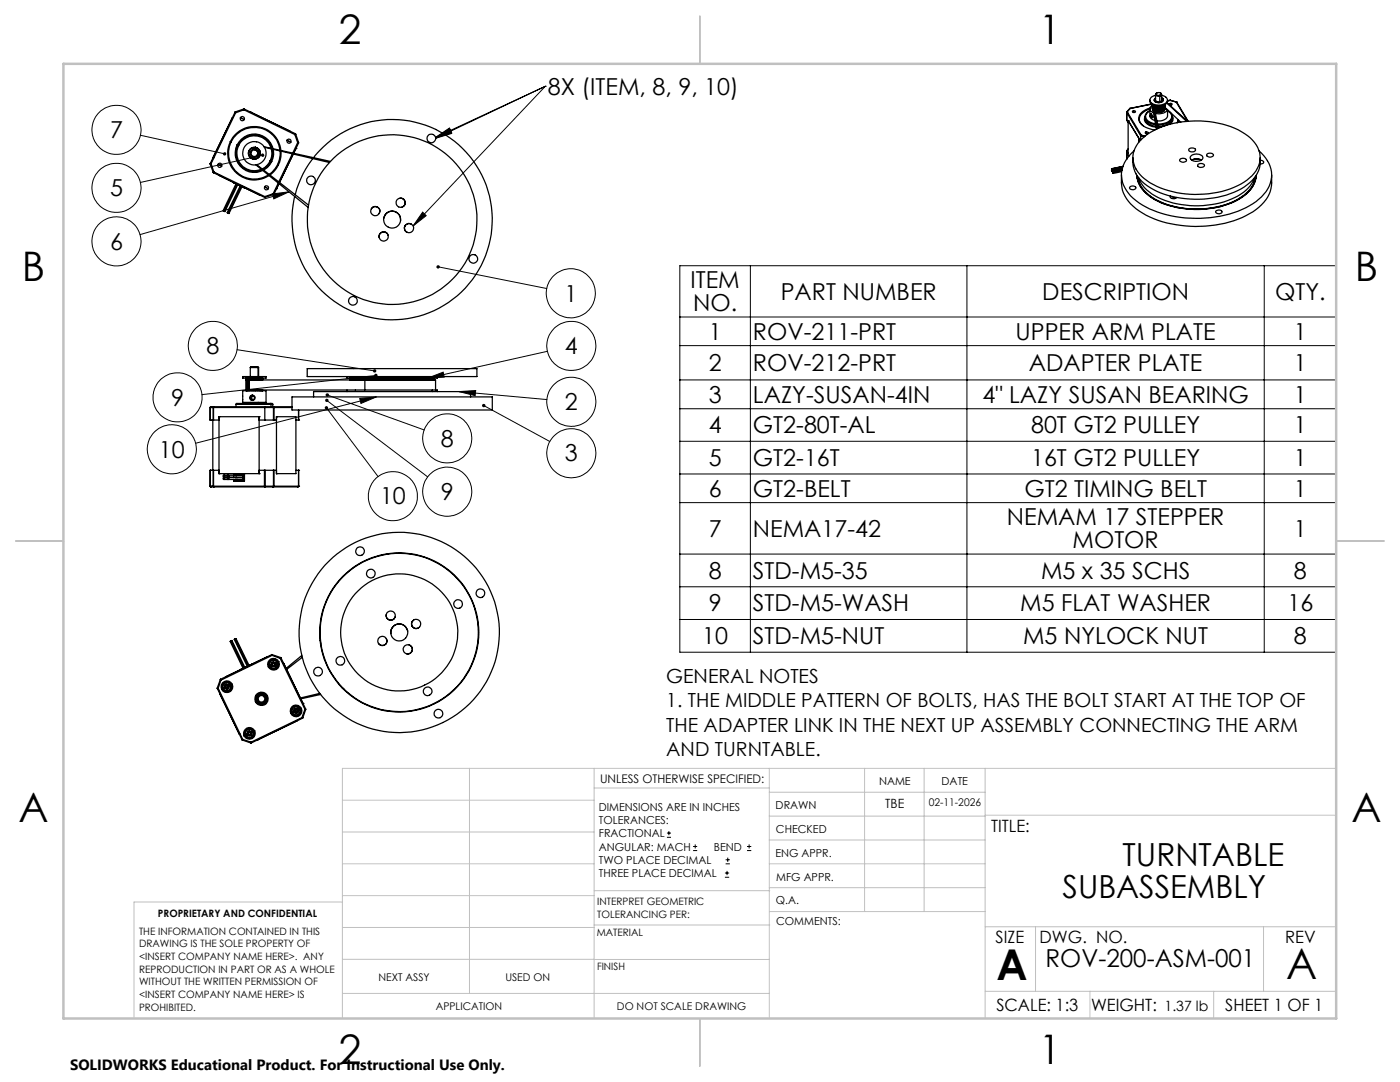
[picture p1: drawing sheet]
<svg xmlns="http://www.w3.org/2000/svg" width="279mm" height="216mm" viewBox="0 0 279 216" stroke-linecap="round" stroke-linejoin="round" font-family="sans-serif">
<g fill="none" stroke="#000" stroke-width=".25">
<path d="M229.5 20a1.28 1.28 0 0 0 1.4 1.2 1.85 1.85 0 0 0 2.1-1M230.6 19a.91 .91 0 0 0-1 .6 .91 .91 0 0 0 .4 1.1 2.38 2.38 0 0 0 3-.6 1.14 1.14 0 0 0-1.2-1.1M230.6 19.6a.48 .48 0 0 0-.2 .6 .48 .48 0 0 0 .6 .3 .75 .75 0 0 0 1.1-.7l-.3-.2M230.6 18.8v1.2a.67 .67 0 0 0 .7 .3 .67 .67 0 0 0 .5-.4M230.9 18.6l-.3 .2 .1 .2 .8 .2M231.4 19l.1 .2M231.5 19.2v1.1M231.6 18.6h.1M231.6 18.6l.1 .1M231.7 18.7l-.2-.2a.48 .48 0 0 0-.7 .3l.2 .2h.4M231.7 18.7v.1l-.3 .2M231.7 18.7l.1 .3"/>
<path d="M231.8 19.6h.1M231.8 19l-.3 .2M231.8 19.6l.3 .2a.82 .82 0 0 1-1.4 .6l-.3-.4 .2-.4-.2 .4 .2 .4M231.8 19v1.1M231.8 19.6l.2 .1M232 19.7a.37 .37 0 0 1 .1 .4 .37 .37 0 0 1-.3 .3M232 19.7h.1M233 20v.2M41.9 32.7l.6 1.7M42 32.6l.1 .1M42 32.6l-.1 .1M42.1 32.7h-.2"/>
<path d="M42.1 32.7l.6 1.6M42.5 31.5h.1M42.5 34.4l.1 .1M42.6 34.5l10.2 4.9M42.7 34.3l-.2 .1M42.7 34.3l-.1 .2M42.7 34.3l10.1 4.9M43.5 32.8a.41 .41 0 0 1 .6-.2 .41 .41 0 0 1 .1 .6M43.5 32.8a.41 .41 0 0 0 .2 .6 .41 .41 0 0 0 .5-.2M43.5 32.8l.7 .4M43.7 35h.1M43.7 35l8 3.8"/>
<path d="M46 28.3a5.3 5.3 0 0 1 5.7-3 5.3 5.3 0 0 1 4.4 4.7M46 28.3a5.3 5.3 0 0 0 1.3 6.3 5.3 5.3 0 0 0 6.4 .4M46 28.3h.1M46.1 28.3a5.1 5.1 0 0 1 5.5-2.8 5.1 5.1 0 0 1 4.3 4.5M46.1 28.3a5.2 5.2 0 0 0 1.2 6.1 5.2 5.2 0 0 0 6.3 .5M46.4 23.5l-3.9 8M46.6 36.4l2.1 1.1M46.9 22.4l.1 .1M46.9 22.4l-4.9 10.2M47 22.3l-.1 .1M47 22.3v.2M47 22.5l-4.9 10.2"/>
<path d="M47.1 36.7l-2.6 5.4h.2M47.3 36.8l-2.6 5.3M47.3 28.9l.2 .1M47.3 28.9a3.8 3.8 0 0 1 3.9-2.2 3.8 3.8 0 0 1 3.3 3M47.3 28.9a3.8 3.8 0 0 0 .8 4.4 3.8 3.8 0 0 0 4.3 .7M47.4 36.8l-2.5 5.4-.2-.1M47.5 29a3.6 3.6 0 0 1 3.6-2.1 3.6 3.6 0 0 1 3.2 2.7M47.5 29l.1 .1M47.5 29a3.7 3.7 0 0 0 .7 4.2 3.7 3.7 0 0 0 4.1 .7M47.6 29.1a3.5 3.5 0 0 0 .6 3.9 3.5 3.5 0 0 0 3.9 .8M47.6 29.1a3.5 3.5 0 0 1 3.4-2 3.5 3.5 0 0 1 3.1 2.5M47.9 37.1l-2.6 5.3 .2 .1"/>
<path d="M48 23.5a.43 .43 0 0 1 .5-.2 .43 .43 0 0 1 .3 .5M48 23.5a.43 .43 0 0 0 .2 .6 .43 .43 0 0 0 .6-.3M48 23.5l.8 .3M48.1 37.1l-2.6 5.4M48.3 37.3l-2.6 5.3-.2-.1M48.6 21.8h.2M48.6 21.8l.1 .1M48.6 21.8l-1.6 .5M48.7 21.9l-1.7 .6M48.7 21.9l10.1 4.9M48.7 37.4v.1M48.8 21.8l-.1 .1"/>
<path d="M48.8 37.4l-.1 .1M48.8 21.8l10.1 4.9M49.8 22.3h.1M50 30.2a.82 .82 0 0 0 .4 1.1 .82 .82 0 0 0 1.1-.4M50 30.2l.2 .1M50.2 30.3a.66 .66 0 0 0 .3 .9 .66 .66 0 0 0 .9-.3M50.6 29.8l-.3 .1-.3 .3M50.6 29.8l.4 .2M50.6 29.8h.5l.4 .4M51 29.4v.1M51 30a.65 .65 0 0 0-.8 .3M51 30a.65 .65 0 0 1 .4 .9"/>
<path d="M51 30l.5 .2M51 32.9l10.5 8.5M51.3 32.9l10.3 8M51.4 30.9h.1M51.5 30.2l.1 .3-.1 .4M52.7 29.3l13.2 2.9M52.8 29.4l12.9 3M52.8 37.3a.41 .41 0 0 1 .5-.2 .41 .41 0 0 1 .3 .5M52.8 37.3a.41 .41 0 0 0 .2 .6 .41 .41 0 0 0 .6-.3M52.8 37.3l.8 .3M52.8 39.2v.2M53.9 32.1l.2 .1"/>
<path d="M53.9 32.1a3.2 3.2 0 0 1-1.6 1.6M54.1 32.2l-.5 .8-1.1 .8M54.1 32.2h.1M54.2 29.7v.2a3.2 3.2 0 0 1-.3 2.2M54.2 32.2a3.5 3.5 0 0 1-1.6 1.7M54.3 29.7l.1 1.1-.3 1.4M54.5 38.7h.2M54.5 38.7l.1 .1M54.5 29.8a3.4 3.4 0 0 1-.3 2.4M54.5 38.7l-1.7 .5M54.6 38.8l-1.8 .6M54.7 38.7l-.1 .1"/>
<path d="M55.2 37.6h.1M55.2 37.6l.5-.9-1 2M55.4 32.8l.2 .1M55.4 32.8l-.5 .8-1.2 1.2M55.5 36.5l-1 2.2M55.6 32.9l-.6 1-1.1 1M55.9 30.1l-.2 1.8-.3 .9M56.1 30.2l-.1 1.6-.4 1.1M57.3 28a.42 .42 0 0 1 .6-.2 .42 .42 0 0 1 .1 .6M57.3 28a.42 .42 0 0 0 .2 .5 .42 .42 0 0 0 .5-.1M57.3 28l.7 .4M57.8 26.1v.1"/>
<path d="M58.3 30.7l-2.7 5.6M58.5 30.7l-2.7 5.7M58.8 26.8l.6 1.7M58.9 26.7l-.1 .1M58.9 26.7l.1 .1M59 26.8h-.2M59 26.8l.6 1.6M59.1 29.6h.1M59.4 28.5h.2M59.4 28.5l-1 2.1M59.6 28.4v.1M59.6 28.4l-.2 .1"/>
<path d="M59.6 28.5l-1 2.1M62.4 31.6a19.7 19.7 0 0 0-3.5 7.2M62.6 31.5a20 20 0 0 1 33 2.5 20 20 0 0 1-14.6 29.7 20 20 0 0 1-22.2-24.5M79.7 39.6a.91 .91 0 0 1 1.1 .6 .91 .91 0 0 1-.6 1.1M221.8 34l.1 .2zM221.9 33.9h.1M221.9 33.7v.2M221.9 33.9l2.1-.4-2.1 .5M221.9 34.2h.2M222.1 34v.3zM222.1 34.3v.3zM222.1 34l1.9-.3-1.9 .4"/>
<path d="M223.8 34.9a7.3 7.3 0 0 0 4.2 7.6 23 23 0 0 0 15.5 2.2 14.9 14.9 0 0 0 9.2-4.9l.8-1.6a8.6 8.6 0 0 0 .3-3.3M223.8 34.3l-1.7 .3M223.9 34l-1.8 .3M223.9 34l-1.8 .4M224.1 33.2l-2.2 .5M224.9 22.3v.1M224.9 24h.1M224.9 22.3h.1M224.9 22.4h.1M224.9 22.4v1.6M224.9 30.1v1.7M224.9 22.4l2.7 4.7"/>
<path d="M224.9 24l.2 .5M224.9 30.1l.2 .5M225 22.3l-.1 .1M225 22.3l2.8 4.7M225.1 24.1h.1M225.1 29.7l-.2 .4M225.1 24.1l2.3 3.6M225.1 24.1l2.2 3.6M225.1 24.1v6.9l.2 .2M225.5 21.7h.1M225.5 21.7l-.6 .6M225.5 21.7l-.5 .6"/>
<path d="M225.6 37.2a.64 .64 0 0 1 1.1 .4 .74 .74 0 0 1-1.3-.2zM226 22.2a.32 .32 0 0 1 .4-.1 .32 .32 0 0 1 .2 .3 .32 .32 0 0 1-.4 .1 .32 .32 0 0 1-.2-.3zM226.1 31.5a6 6 0 0 0 3.4 5.9 19.7 19.7 0 0 0 18.8-.1 6 6 0 0 0 3.2-5.8M226.2 22.1v.3M226.3 30.1a5.8 5.8 0 0 0-1.5 7.9 13.4 13.4 0 0 0 8 4.9 23.6 23.6 0 0 0 16.5-1.8 8 8 0 0 0 4.5-5.6 6.2 6.2 0 0 0-2.5-5.4M226.9 35a6.2 6.2 0 0 0 4.1 5.1 18.3 18.3 0 0 0 16.8-.7 5.6 5.6 0 0 0 2.9-4.4M226.9 35.1a6.4 6.4 0 0 0 4.2 5 18.3 18.3 0 0 0 16.7-.7 5.6 5.6 0 0 0 2.8-4.3v.5M226.9 35.1v.5M227 35.2a6.8 6.8 0 0 0 4.8 5.2 18.1 18.1 0 0 0 15.9-1.1 5.8 5.8 0 0 0 2.8-4.1M227.2 35.5a7.9 7.9 0 0 0 5.3 4.5 18.2 18.2 0 0 0 15.2-1.3 6.1 6.1 0 0 0 2.7-3.2M227.3 27.7v.6M227.3 27.7h.1"/>
<path d="M227.4 27.7v.5M227.5 28.1a15.2 15.2 0 0 1 11.2-4 16.1 16.1 0 0 1 11.2 3.8 4.8 4.8 0 0 1-.5 7.6 17.3 17.3 0 0 1-12.7 3.2 14.6 14.6 0 0 1-9.3-4 4.7 4.7 0 0 1 .1-6.6zM227.6 27.1v.8M227.6 27.1l.8 .2M227.8 27l-.2 .1M227.8 27l.7 .2M228.5 23.4l.3-.8 .7-.5a1.18 1.18 0 0 0-.9 1.1 1.18 1.18 0 0 0 .8 1.1l1.2 .4M228.5 23.4a1.59 1.59 0 0 0 1.5 1.7l.7 .1M228.5 23.3a1.22 1.22 0 0 0 .8 1.7l1.4 .4M228.5 23.4a2.15 2.15 0 0 0 2.1 1.5M228.6 26.4h.5a.24 .24 0 0 1-.3 .3 .24 .24 0 0 1-.2-.3zM228.7 26.3v.4"/>
<path d="M229.5 21.7v1.7l.3 .3 .7 .3M229.5 21.8a2.73 2.73 0 0 0-2.1 1.9 1.66 1.66 0 0 0 .8 1.4M229.5 21.6a2.51 2.51 0 0 0-2.2 2.2 2.95 2.95 0 0 0 2.7 2.1h.5M229.7 22.8l-.1 .1a.39 .39 0 0 0 .1 .4 .39 .39 0 0 0 .3 .1v-.2l-.2-.4 .1 .6M229.8 20.7l-4.3 1M229.9 23.4l.2-.1zM230 21a.79 .79 0 0 0-.5 .8 .79 .79 0 0 0 .7 .7M230 20.9v.9M230 21.8h.1M230 21.7l.8 4.1M230.1 21.8v.2M230.1 21l.9 4.7"/>
<path d="M230.2 21l1 4.6M230.3 21v.4M230.4 21.1l.1 1M230.5 22.2h.1M230.5 22.2l.2 .1M230.5 21.1v1.1M230.7 22.4h.2M230.7 22.3v.1M230.7 21.1v1.3M230.9 21.2v1.2M230.9 22.4h.1M230.9 22.3l.3 .1"/>
<path d="M230.9 22.3v.1M231.2 21.2v1.2M231.4 22.4h-.2M231.4 22.4h.1M231.4 21.2v1.2M231.6 22.3l-.2 .1M231.6 22.3v.1M231.6 21.2v1.1M231.6 22.4h.1M231.7 21.1v1.3M231.8 25.4h-.6M231.8 22.3l-.1 .1"/>
<path d="M231.8 22.3h.1M231.8 21.1v1.2M232 22.2l-.2 .1M232 22.2h.1M232 21.1v1.1M232.1 22.2h.1M232.1 21.1v1.1M232.1 24.7l.1 .1M232.1 24.7l-1.1 .1M232.2 24.8l-1.1 .1M232.2 25.2h-1.1M232.2 25.2h.1"/>
<path d="M232.2 24.8v.4M232.2 22.2h-.1M232.2 22.2h.1M232.2 22h.1M232.2 21v1.2M232.3 22h.1M232.3 21v1M232.4 20.9v1.1M232.4 21.7h.1M232.5 21.7h.1M232.5 20.9v.8M232.5 21.4l3.2 3"/>
<path d="M232.9 20.6l3.9 3.6M232.9 20.5l4.1 3.7M233 21.9a2.23 2.23 0 0 1-2.4 .7M233 21.9v1.2a1.86 1.86 0 0 1-2.1 1M233.3 20.7a.28 .28 0 0 1 .4-.1 .28 .28 0 0 1 .1 .4l-.4-.1zM233.5 20h.1M233.5 20l-.5 .1M233.5 20l1.2 .4M233.5 20.6v.4M233.6 39.1a.66 .66 0 0 0 .4 .6 .66 .66 0 0 0 .7-.2l.1-.1M233.6 20h-.1M233.6 20l1.1 .4"/>
<path d="M233.8 39.6h.8M234 23.3l-.3-.7-.7-.5a1.2 1.2 0 0 1 .9 1.1 1.2 1.2 0 0 1-.9 1.2l-.9 .3M234 23.3v.1M234 23.3a1.16 1.16 0 0 1-.6 1.5M234 23.4a1.98 1.98 0 0 1-1.8 1.4M234 23.4a1.64 1.64 0 0 1-1.4 1.6l-.4 .2M234.7 20.4h.1M234.7 20.4l2.3 3.8M234.8 20.4l2.3 3.8M235.1 23.9l-.2 .6M235.2 24l-.2 .5M235.4 31.9a.77 .77 0 0 1 1.4 .2 .86 .86 0 0 1-1.4-.1z"/>
<path d="M237.3 29.7a.82 .82 0 0 1 1.3 .2 .77 .77 0 0 1-1.4 0zM237.6 31.2a1.63 1.63 0 0 1 2.4 .1 1.01 1.01 0 0 1-1.3 .9 .82 .82 0 0 1-.9-.2 .82 .82 0 0 1-.2-.8zM238.1 31.9l.9-.2 .7 .3a1.96 1.96 0 0 0-1.9 0M239.1 32.8a.86 .86 0 0 1 1.3 .2 .8 .8 0 0 1-1.4 0zM240.9 30.7a.9 .9 0 0 1 1.3 .2 .77 .77 0 0 1-.7 .5 .77 .77 0 0 1-.7-.5zM251.5 32h.4l.3 .3-.1 .3-.6 .1M74.1 41.7a.91 .91 0 0 1 1.3-.4 .91 .91 0 0 1 .3 1.3M76.6 43.6a1.69 1.69 0 0 1 1.9-1.5 1.69 1.69 0 0 1 1.4 2M77.5 47a.93 .93 0 0 0-1.2-.7 .93 .93 0 0 0-.6 1.1M82.1 44.7a.93 .93 0 0 0-1.3 .4 .93 .93 0 0 0 .3 1.2M242.7 42.1a.72 .72 0 0 1 1.2 .3 .78 .78 0 0 1-1.3-.2zM48.4 78h4.7v2.3h-4.7z"/>
<path d="M48.4 75.1h4.7v.4h-4.7zM49.1 77.8h.4M49.1 75.8h.4M49.1 75.5v2.5M49.1 75.5v.3M49.1 77.8v.2M49.2 75.5v2.5M49.3 75.5v.3M49.3 77.8v.2M49.4 75.5v.3M49.4 77.8v.2M49.5 75.5v2.5"/>
<path d="M49.7 75.5v2.5M49.7 77.8h36.6M49.7 75.8h23.1M49.8 75.5v.3M49.8 77.8v.2M50 73.3h1.5M50 73.3v1.8M50.1 75.5v.3M50.1 77.8v.2M50.3 75.5v.3M50.3 77.8v.2M50.3 78.8l.1 .2"/>
<path d="M50.4 79h.1M50.5 79a.41 .41 0 0 0-.3 .4 .41 .41 0 0 0 .3 .4M50.7 75.5v.3M50.7 77.8v.2M50.9 75.5v.3M50.9 77.8v.2M51.3 75.5v.3M51.3 77.8v.2M51.4 73.2h-1.3l-.1 .1M51.4 73.2l.2 .1M51.4 73.2l.1 .1M51.5 73.3h.1"/>
<path d="M51.5 73.3v1.8M51.5 75.5v.3M51.5 77.8v.2M51.6 73.3v1.8M51.8 75.5v.3M51.8 77.8v.2M51.9 75.5v.3M51.9 77.8v.2M52 75.5v.3M52 77.8v.2M52.2 75.5v.3M52.2 77.8v.2"/>
<path d="M52.3 75.5v.3M52.3 77.8v.2M52.4 75.5v.3M52.4 77.8v.2M58.3 79.2h39.9v2.6h-39.9zM61.3 73.6h33.9v1.5h-33.9zM62.6 79.2v-1.1h31.3v1.1M69.3 75.1v.4h18v-.4M69.3 77.8v.3M69.8 75.5v.3M69.9 75.5v.3M70 75.5v.3"/>
<path d="M70.1 75.5v.3M70.2 75.5v.3M70.3 75.5v.3M70.4 75.5v.3M70.5 75.5v.3M70.6 75.5v.3M70.7 75.5v.3M70.8 75.5v.3M70.9 75.5v.3M71 75.5v.3M71.1 75.5v.3M71.3 75.5v.3"/>
<path d="M71.4 75.5v.3M71.6 75.5v.3M71.8 75.5v.3M72.1 75.5v.3M72.2 75.5v.3M72.5 75.5v.3M72.7 75.5v.3M72.8 75.8h14.1v2M72.8 75.8v2M73 75.5v.3M73.2 75.5v.3M73.5 75.5v.3"/>
<path d="M73.7 75.5v.3M73.8 75.5v.3M74 75.5v.3M74.1 75.5v.3M74.3 75.5v.3M74.6 75.5v.3M74.7 75.5v.3M74.9 75.5v.3M75.2 75.5v.3M75.3 75.5v.3M75.5 75.5v.3M75.8 75.5v.3"/>
<path d="M75.9 75.5v.3M76.1 75.5v.3M76.2 75.5v.3M76.4 75.5v.3M76.6 75.5v.3M76.8 75.5v.3M77 75.5v.3M77.2 75.5v.3M77.3 75.5v.3M77.4 75.5v.3M77.5 75.5v.3M77.6 75.5v.3"/>
<path d="M77.7 75.5v.3M77.9 75.5v.3M78.1 75.5v.3M78.3 75.5v.3M78.5 75.5v.3M78.6 75.5v.3M78.7 75.5v.3M78.8 75.5v.3M79 75.5v.3M79.2 75.5v.3M79.4 75.5v.3M79.6 75.5v.3"/>
<path d="M79.8 75.5v.3M79.9 75.5v.3M80 75.5v.3M80.1 75.5v.3M80.2 75.5v.3M80.4 75.5v.3M80.5 75.5v.3M80.7 75.5v.3M80.8 75.5v.3M81.1 75.5v.3M81.3 75.5v.3M81.4 75.5v.3"/>
<path d="M81.7 75.5v.3M81.9 75.5v.3M82 75.5v.3M82.3 75.5v.3M82.5 75.5v.3M82.8 75.5v.3M82.9 75.5v.3M83 75.5v.3M83.1 75.5v.3M83.4 75.5v.3M83.6 75.5v.3M83.9 75.5v.3"/>
<path d="M84.1 75.5v.3M84.3 75.5v.3M84.4 75.5v.3M84.5 75.5v.3M84.7 75.5v.3M84.8 75.5v.3M84.9 75.5v.3M85.1 75.5v.3M85.2 75.5v.3M85.3 75.5v.3M85.5 75.5v.3M85.6 75.5v.3"/>
<path d="M85.7 75.5v.3M85.8 75.5v.3M85.9 75.5v.3M86 75.5v.3M86.1 75.5v.3M86.3 77.8h1v.3M86.3 75.1v.7M86.3 77.8v.3M86.3 75.5v.3M86.4 75.5v.3M86.5 75.5v.3M86.6 75.5v.3"/>
<path d="M41.9 97l.2 .2M41.9 83.8h.1M41.9 93.8h.1M41.9 81.3h.1M41.9 97h.1M41.9 81.3v2.5M41.9 93.8v3.2M41.9 81.3h.6M41.9 83.8h.6M41.9 97h.6M41.9 93.8h.6M42.1 97.2h17.3"/>
<path d="M42.5 83.8v10M42.5 81.3l.2-.1-.1 .1M42.5 97l.2 .2-.1-.2M42.5 97h.1M42.5 81.3h.1M42.5 83.8h.1M42.5 93.8h.1M42.5 81.3v2.5M42.5 93.8v3.2M42.6 81.3h12M42.6 83.8h1.1M42.6 97h10.2"/>
<path d="M42.6 93.8h1.1M42.6 81.3v2.5M42.6 93.8v3.2M43.7 94.5h.1M43.7 83.1h.1M43.7 83.1v11.4M43.7 94.5h8M43.7 83.1h8M44.7 94.8a.19 .19 0 0 1 .2 .2 .19 .19 0 0 1-.2 .2M44.7 94.8a.19 .19 0 0 0-.2 .2 .19 .19 0 0 0 .2 .2M44.7 95.3a.19 .19 0 0 1 .2 .2 .19 .19 0 0 1-.2 .2M44.7 95.3a.19 .19 0 0 0-.2 .2 .19 .19 0 0 0 .2 .2"/>
<path d="M44.7 94.8h3.8M44.7 95.3h3.8M46.6 94.5v.3M46.6 95.2v.1M46.6 96h2.2M46.7 94.6l.2 .2M46.9 95.7h.1M46.9 94.5h.1M46.9 95.2v.1M46.9 96h.1M47.1 80.7h7M47.1 80.7v.5"/>
<path d="M47.2 94.8h.1M47.2 95.7h.1M47.2 95.2v.1M48.4 94.8h.1M48.5 95.2h-3.8M48.5 94.9v.8h-3.8M48.7 94.5l-.3 .3M48.8 94.6l-.3 .3M48.8 94.6v1.4M48.8 94.6h.1M48.8 94.5v1.5h-2.2v-.3M48.8 94.5h-2.1l.3 .3"/>
<path d="M50 80.3v.2M51.5 80.3v.2M51.6 80.3v.2M51.7 94.5h.1M51.7 83.1h.1M51.7 83.1v11.4M51.7 83.8h2.9M51.7 93.8h1.1M52.8 97v.2l.1-.2M52.8 97h.1M52.8 93.8h.1M52.8 93.8v3.2"/>
<path d="M52.8 81.2v2.6M52.9 97h1.7M52.9 93.8v3.2M52.9 93.8h1.7M53.9 80.5h-6.7l-.1 .2M53.9 80.5h.4l.1 .2M53.9 80.5l.2 .2M54.1 80.7h.3M54.1 80.7v.5M54.4 80.7v.5M54.6 81.3l-.1-.1 .2 .1M54.6 97l-.1 .2 .2-.2"/>
<path d="M54.6 81.3h.1M54.6 97h.1M54.6 83.8h.1M54.6 93.8h.1M54.6 81.3v2.5M54.6 93.8v3.2M54.7 81.3h3.6M54.7 83.8h.5M54.7 97h4.9M54.7 93.8h.5M54.7 81.3v2.5M54.7 93.8v3.2"/>
<path d="M55.2 94.5h.1M55.2 83.1h.1M55.2 83.1v11.4M55.2 83.1h3.9v11.4h-3.9M58.3 81.2h-16.2l-.2 .1M59.1 83.8h.5M59.1 93.8h.5M59.6 97l-.2 .2M59.6 83.8h.1M59.6 93.8h.1M59.6 97h.1M59.6 81.8v2"/>
<path d="M59.6 93.8v3.2M43.4 137.3h.1M43.4 137.3v.1M43.4 137.4l4.9 10.2M43.5 137.3l-.1 .1M43.5 137.3l4.9 10.2M43.9 138.5h.1M43.9 138.5l3.9 8M44 135.6l.1 .1M44 135.6l-.6 1.7M44 135.5l.1 .2M44 135.5v.1"/>
<path d="M44.1 135.7l-.6 1.6M44.4 137.5h-.2M44.8 137.1h.1M44.8 137.1l.1 .1M44.9 137.2h.1M44.9 137.2v.1M44.9 137.2l-.3 .2M44.9 137.3h.1M45 137.3h.1M45 137.3l.3 .2M45 136.7l-.2 .4M45 136.7l.1 .3-.3 .1"/>
<path d="M45 137.3l.2-.1 .1 .3M45.1 135h.1M45.2 136.6l.4 .1M45.2 136.6l-.2 .1M45.2 136.6l.2 .2 .2-.1M45.6 137.3v.1M45.6 136.7h.1M45.6 136.7v.1M45.6 137.4l-.3 .1M45.6 136.8h.1M45.6 136.8l.1 .1M45.7 136.9v.1"/>
<path d="M45.7 136.8v.1M45.7 137l-.1 .3M45.7 137h.1M45.7 137l-.2 .1 .1 .2M46 136.7a.77 .77 0 0 1-.4 1 .77 .77 0 0 1-1-.3M46 136.7l-.3 .1M46 136.7a.77 .77 0 0 0-1.1-.3 .77 .77 0 0 0-.3 1M46.1 127.9l-.2 .1 2.6 5.3M46.1 127.9l.2-.1 2.6 5.4M46.1 127.9l2.6 5.4M46.2 136.6a1 1 0 0 1-.5 1.3 1 1 0 0 1-1.3-.4M46.2 136.6a1 1 0 0 0-1.4-.5 1 1 0 0 0-.4 1.4"/>
<path d="M46.3 136.5a1.16 1.16 0 0 1-.5 1.6 1.16 1.16 0 0 1-1.6-.6M46.3 136.5a1.16 1.16 0 0 0-1.5-.5 1.16 1.16 0 0 0-.6 1.5M46.3 136.5l-.1 .1M46.9 127.5l.2-.1 2.6 5.4M46.9 127.5l-.2 .1 2.7 5.4M46.9 127.5l2.6 5.4M50.2 132.6h.1M50.2 132.6l-5.1 2.4M51.1 139.9l-.1 .1M51.6 139.7l-.2 .1M52.8 139.1a.67 .67 0 0 1-.3 .9 .67 .67 0 0 1-.9-.3M52.8 139.1a.67 .67 0 0 0-.9-.2 .67 .67 0 0 0-.3 .8"/>
<path d="M53 139.1a.84 .84 0 0 1-.4 1.1 .84 .84 0 0 1-1.2-.4M53 139.1a.84 .84 0 0 0-1.2-.4 .84 .84 0 0 0-.4 1.1M53 139.1h-.2M53.1 131.2h.1M53.1 131.2l-2.9 1.4M53.2 138.9a1.18 1.18 0 0 1-.5 1.6 1.18 1.18 0 0 1-1.6-.6M53.2 138.9a1.18 1.18 0 0 0-1.5-.5 1.18 1.18 0 0 0-.6 1.5M53.4 138.9a1.33 1.33 0 0 1-.6 1.8 1.33 1.33 0 0 1-1.8-.7M53.4 138.9a1.33 1.33 0 0 0-1.8-.6 1.33 1.33 0 0 0-.6 1.7M53.4 138.9h-.2M53.7 133l-.1 .1M54.2 132.6v.2"/>
<path d="M54.2 132.8l-.3 .1M54.2 132.8l.1 .1M54.2 130.6l.1 .2M54.2 130.6h.1M54.2 130.6l-10.2 4.9M54.3 130.6h.1M54.3 130.6h-.1M54.3 132.2h.1M54.3 132.2l-.1 .4M54.3 132.9l.3 .1M54.3 130.8l1.6 .6M54.3 130.8l-10.2 4.9"/>
<path d="M54.3 132.9l.2-.1 .1 .2M54.3 132.2l.1 .3-.2 .1M54.3 130.6v.2M54.3 130.6l1.7 .6M54.5 132.1l.4 .1M54.5 132.1l-.2 .1M54.5 132.1l.1 .3 .3-.2M54.9 132.9l-.3 .1M54.9 132.9h.1M54.9 132.2l.1 .2M55 132.4v.1M55 132.5l-.1 .4"/>
<path d="M55 132.5l-.2 .1 .1 .3M55.3 132.2a.77 .77 0 0 0-1.1-.4 .77 .77 0 0 0-.3 1.1M55.3 132.2l-.3 .2M55.3 132.2a.77 .77 0 0 1-.4 1 .77 .77 0 0 1-1-.3M55.5 132.1a.99 .99 0 0 1-.5 1.4 .99 .99 0 0 1-1.3-.5M55.5 132.1a.99 .99 0 0 0-1.3-.5 .99 .99 0 0 0-.5 1.4M55.6 132a1.16 1.16 0 0 1-.5 1.6 1.16 1.16 0 0 1-1.5-.5M55.6 132a1.16 1.16 0 0 0-1.5-.5 1.16 1.16 0 0 0-.5 1.6M55.6 132l-.1 .1M55.9 131.4l5 10.1M56 131.2l.1 .1M56 131.2l-.1 .2"/>
<path d="M56.1 131.3l-.2 .1M56.1 131.3l4.9 10.2M56.6 132.4l3.9 8M60.2 130.8l-3.1 2.6M60.3 131.2l-3.1 2.4M63.8 138.4l-3.9 .9M64 127.8h-.1M64 138.6l-4 .9M64 128.3h.1M68.3 137.3h.1M68.7 137.5h-.1M77.1 122.6a.92 .92 0 0 0 .7 1.1 .92 .92 0 0 0 1.1-.7"/>
<path d="M77.1 127.4a.91 .91 0 0 1-.3 1.3 .91 .91 0 0 1-1.3-.3M81.4 125.9a1.69 1.69 0 0 0-2-1.4 1.69 1.69 0 0 0-1.4 1.9M81.6 128.7a.93 .93 0 0 1 .7 1.1 .93 .93 0 0 1-1.2 .7M82.6 123.7a.9 .9 0 0 0-.3 1.3 .9 .9 0 0 0 1.2 .3M47.8 146.5h.1M48.3 147.6l.1 .1M48.4 147.7l1.6 .5M48.4 147.5l-.1 .1M48.4 147.5v.2M48.4 147.5l1.7 .6M48.9 146.8l-.2 .1M49.4 146.4v.1"/>
<path d="M49.4 146.5l-.3 .2M49.4 146.5l.1 .1M49.5 146.6l.3 .2M49.5 146l-.1 .4M49.5 146h.1M49.5 146.6l.2-.1 .1 .3M49.5 146l.1 .3-.2 .1M49.7 145.9l.4 .1M49.7 145.9l-.2 .1M49.7 145.9l.1 .3 .3-.2M50 148.2h.2M50.1 148.1l-.1 .1"/>
<path d="M50.1 148.1l.1 .1M50.1 146.6l-.3 .2M50.1 146.6h.1M50.1 146l.1 .2M50.2 146.2v.1M50.2 146.3l-.1 .3M50.2 146.3l-.2 .1 .1 .2M50.5 146a.78 .78 0 0 1-.4 1 .78 .78 0 0 1-1-.3M50.5 146l-.3 .2M50.5 146a.78 .78 0 0 0-1.1-.3 .78 .78 0 0 0-.3 1M50.7 145.9a1.02 1.02 0 0 1-.5 1.3 1.02 1.02 0 0 1-1.3-.4M50.7 145.9a1.02 1.02 0 0 0-1.4-.4 1.02 1.02 0 0 0-.4 1.3"/>
<path d="M50.8 145.8a1.18 1.18 0 0 1-.5 1.6 1.18 1.18 0 0 1-1.6-.5M50.8 145.8l-.1 .1M50.8 145.8a1.18 1.18 0 0 0-1.5-.5 1.18 1.18 0 0 0-.6 1.6M51.3 147.7h.1M58.2 142.3h-.2M58.7 141.9v.1M58.7 142h.1M58.7 142v.1M58.7 142l-.3 .2M58.7 142.1l.1 .1M58.8 142.2h.1M58.8 142.2l.3 .1"/>
<path d="M58.8 141.5l-.1 .4M58.8 141.5l.1 .3-.2 .1M58.8 142.2l.2-.2 .1 .3M59.1 141.4l.3 .1M59.1 141.4l-.3 .1M59.1 141.4l.1 .2 .2-.1M59.2 143.9h.1M59.4 142.1l-.3 .2M59.4 141.5v.1M59.4 141.5h.1M59.4 141.6l.1 .1M59.5 141.7h.1"/>
<path d="M59.5 141.8l-.1 .3M59.5 141.8h.1M59.5 141.7v.1M59.5 141.8l-.2 .1 .1 .2M59.8 141.5a.77 .77 0 0 1-.4 1 .77 .77 0 0 1-1-.3M59.8 141.5l-.3 .2M59.8 141.5a.77 .77 0 0 0-1.1-.3 .77 .77 0 0 0-.3 1M60 141.4a.99 .99 0 0 0-1.4-.5 .99 .99 0 0 0-.4 1.4M60 141.4a.99 .99 0 0 1-.5 1.3 .99 .99 0 0 1-1.3-.4M60.1 141.4a1.17 1.17 0 0 0-1.5-.6 1.17 1.17 0 0 0-.6 1.5M60.1 141.4h-.1M60.1 141.4a1.17 1.17 0 0 1-.5 1.5 1.17 1.17 0 0 1-1.6-.6"/>
<path d="M60.3 143.2v.1M60.3 143.2h.1M60.3 143.2l-10.2 4.9M60.3 143.3l-10.1 4.9M60.4 143.2l-.1 .1M60.5 140.4h.1M60.9 141.5l.1 .1M60.9 141.5l-.6 1.7M61 141.5v.1M61 141.5h-.1M61 141.6l-.6 1.6"/>
<circle cx="50.8" cy="30.6" r="2.33"/>
<circle cx="50.8" cy="30.6" r="1.2"/>
<circle cx="50.8" cy="30.6" r="1.14"/>
<circle cx="62.1" cy="36" r=".87"/>
<circle cx="86.1" cy="27.6" r=".86"/>
<circle cx="74.9" cy="42.1" r=".92"/>
<circle cx="76.6" cy="47.2" r=".92"/>
<circle cx="78.3" cy="43.8" r="1.69"/>
<circle cx="78.3" cy="43.8" r="16.9"/>
<circle cx="79.9" cy="40.5" r=".91"/>
<circle cx="81.6" cy="45.5" r=".91"/>
<circle cx="94.4" cy="51.6" r=".86"/>
<circle cx="50.4" cy="79.4" r=".53"/>
<circle cx="50.4" cy="79.4" r=".42"/>
<circle cx="70.4" cy="60" r=".87"/>
<circle cx="45.5" cy="95" r=".18"/>
<circle cx="45.5" cy="95.5" r=".18"/>
<circle cx="71.8" cy="110" r=".88"/>
<circle cx="74" cy="114.4" r=".87"/>
<circle cx="95.9" cy="118.4" r=".87"/>
<circle cx="52.2" cy="139.4" r=".94"/>
<circle cx="63.5" cy="134" r=".87"/>
<circle cx="67.9" cy="131.9" r=".88"/>
<circle cx="76.3" cy="127.9" r=".92"/>
<circle cx="78" cy="122.8" r=".91"/>
<circle cx="79.7" cy="126.2" r="11.7"/>
<circle cx="79.7" cy="126.2" r="15.8"/>
<circle cx="79.7" cy="126.2" r="15.9"/>
<circle cx="79.7" cy="126.2" r="20"/>
<circle cx="79.7" cy="126.2" r="1.7"/>
<circle cx="81.4" cy="129.6" r=".92"/>
<circle cx="83" cy="124.5" r=".92"/>
<circle cx="85.3" cy="137.9" r=".86"/>
<circle cx="91.4" cy="120.5" r=".87"/>
<circle cx="87.5" cy="142.4" r=".87"/>
</g>
<g fill="none" stroke="#000" stroke-width=".2">
<path d="M108.8 17.2h.1M108.8 17.2l-21.8 10.4M108.8 17.2l-21.9 10.2M108.8 17.2l-26.4 27.9M28 27l16.8 3.7M52.4 31l-24.4 5.4M54.4 38.7l3.3-.4-3.1 1.4zM57.7 38.3l-29.8 8.5M86.9 27.4l2.8-1.9 .4 1zM87 27.6l2.7-1.9 .4 .9zM84.3 42.3l.8 .7-2.7 2.1zM87.4 53.2l21.7 4.4"/>
<path d="M135.7 53h131v77.1h-131zM149.8 53v77.1M193 53v77.1M252.3 53v77.1M47.3 69.8l27.5 4.2M65.2 79.9l20.1 15.2M65.3 78.8l19.4 7M71.8 79.5l3.3-.3-3.1 1.3zM75 74.9l-34.7 3.8M75.1 79.2l-36 9.2M85.3 75.5l3.1-1.2 .3 .9zM91.6 78.1l3.3-.2-.1 1.1z"/>
<path d="M91.6 78.1l17.5 1.6M109.3 70.1l-24 5.4M135.7 63.3h131M135.7 69h131M135.7 75.8h131M65.2 81.4l10.3 13.7M96.6 80.9l13.1 7.2M135.7 81.6h131M135.7 88.1h131M135.7 94.6h131M135.7 100.3h131M135.7 110.6h131"/>
<path d="M135.7 117.1h131M135.7 123.6h131M133.1 167.1h.8M133.1 166.2h.8M133.5 165.8v.9M138.3 169.7h.8M138.3 168.9h.8M138.7 168.5v.8M144.7 175h.8M144.7 174.2h.8M144.8 172.4h.9M144.8 171.6h.9"/>
<path d="M145.1 173.8v.8M145.2 171.1v.9M149.1 169.7h.8M149.1 168.9h.8M149.5 168.5v.8"/>
<circle cx="23.2" cy="37.5" r="4.9"/>
<circle cx="23.2" cy="25.9" r="4.9"/>
<circle cx="23.2" cy="48.2" r="4.9"/>
<circle cx="113.9" cy="58.5" r="4.9"/>
<circle cx="35.4" cy="79.3" r="4.9"/>
<circle cx="42.5" cy="69" r="4.9"/>
<circle cx="114" cy="69" r="4.9"/>
<circle cx="34.3" cy="89.7" r="4.9"/>
<circle cx="78.4" cy="99" r="4.9"/>
<circle cx="89.3" cy="87.5" r="4.9"/>
<circle cx="89.3" cy="98.1" r="4.9"/>
<circle cx="114" cy="80.2" r="4.9"/>
<circle cx="114" cy="90.4" r="4.9"/>
</g>
<g fill="none" stroke="#c0c0c0" stroke-width=".2">
<path d="M68.3 159.7h50.3M93.7 153.3v44.9M118.6 153.3v49.9M118.6 157.2h34.9M153.5 153.3v49.9M153.5 158.1h43.1M172.5 153.3v28.6M184.4 153.3v28.6M196.6 153.3v49.9M266.7 153.3h-198.4v49.9M68.3 178.7h50.3M68.3 172.4h50.3"/>
<path d="M68.3 166h50.3M68.3 180h-41.6v23.2M118.6 177.7h35M153.5 167.6h43.1M153.5 162.8h43.1M153.5 172.4h43.1M153.5 177.1h43.1M196.6 162.7h70.1M68.3 198.2h85.2M68.3 191.4l85.2 .1M68.3 185.1h50.3M118.6 184.6h35"/>
<path d="M153.6 181.9h43M196.6 197.8h70.1M196.6 184.9h70.1M206.7 184.9v12.9M217.5 197.8v5.4M242.2 197.8v5.4M252.2 184.9v12.9"/>
</g>
<path d="M139.7 3.2v9.5M3.1 107.9h9.6M266.7 107.9h9.5M139.7 203.2v9.6" fill="none" stroke="#c0c0c0" stroke-width=".25"/>
<path d="M12.7 12.7h254v190.5h-254z" fill="none" stroke="#c0c0c0" stroke-width=".5"/>
<path d="M96.2 80.8a.34 .34 0 0 0 .2 .5 .34 .34 0 0 0 .4-.4 .34 .34 0 0 0-.5-.2l.3 .2zM91.6 78.1l3.3-.2-.1 1.1zM85.3 75.5l3.1-1.2 .3 .9zM74.6 73.7a.34 .34 0 0 0 0 .6 .34 .34 0 0 0 .5-.3h-.3h.3a.33 .33 0 0 0-.2-.3 .33 .33 0 0 0-.3 0zM74.8 74.6a.35 .35 0 0 0 0 .6 .35 .35 0 0 0 .6-.3h-.4h.4a.35 .35 0 0 0-.6-.3zM71.8 79.5l3.3-.3-3.1 1.3zM65.1 78.6l-.1 .1 .3 .1-.3-.1a.34 .34 0 0 0 .3 .5 .34 .34 0 0 0 .3-.5 .34 .34 0 0 0-.5-.1zM64.9 79.7a.34 .34 0 0 0 .2 .5 .34 .34 0 0 0 .5-.4 .34 .34 0 0 0-.6-.2l.2 .3zM64.9 81.1a.33 .33 0 0 0 .1 .6 .33 .33 0 0 0 .5-.3 .33 .33 0 0 0-.5-.3l.2 .3zM87.2 53l-.1 .2h.3h-.3a.35 .35 0 0 0 .4 .4 .35 .35 0 0 0 .2-.6 .35 .35 0 0 0-.5 0zM44.6 30.4a.33 .33 0 0 0 .1 .6 .33 .33 0 0 0 .5-.2l-.4-.1 .4 .1a.32 .32 0 0 0-.2-.4 .32 .32 0 0 0-.4 0zM52.2 30.7a.33 .33 0 0 0 .1 .6 .33 .33 0 0 0 .4-.4l-.3 .1 .3-.1a.34 .34 0 0 0-.5-.2zM54.4 38.7l3.3-.4-3.1 1.4zM87 27.6l2.7-1.9 .4 .9zM84.3 42.3l.8 .7-2.7 2.1zM86.9 27.4l2.8-1.9 .4 1z" fill="#000"/>
<g font-size="8.5">
<text x="198.9" y="195.5">A</text>
<text x="256.7" y="195.4">A</text>
</g>
<g font-size="8.1">
<text x="67.6" y="8.9">2</text>
<text x="207.3" y="8.9">1</text>
<text x="4.4" y="56.2">B</text>
<text x="270.4" y="56.2">B</text>
<text x="3.7" y="164.1">A</text>
<text x="269.7" y="164.1">A</text>
<text x="67.6" y="212.4">2</text>
<text x="207.3" y="212.4">1</text>
</g>
<g font-size="6.3">
<text x="224" y="172.9">TURNTABLE</text>
<text x="212" y="179.2">SUBASSEMBLY</text>
</g>
<text font-size="4.9" x="208.7" y="193">ROV-200-ASM-001</text>
<g font-size="4.7">
<text x="109.4" y="18.9">8X (ITEM, 8, 9, 10)</text>
<text x="22" y="27.6">7</text>
<text x="22" y="39.1">5</text>
<text x="22" y="49.8">6</text>
<text x="137.8" y="57.6">ITEM</text>
<text x="155.8" y="59.8">PART NUMBER</text>
<text x="208" y="59.8">DESCRIPTION</text>
<text x="254.5" y="59.8">QTY.</text>
<text x="112.6" y="60.2">1</text>
<text x="138.3" y="62.1">NO.</text>
<text x="41.2" y="70.7">8</text>
<text x="112.7" y="70.7">4</text>
<text x="141.4" y="67.8">1</text>
<text x="150.3" y="67.8">ROV-211-PRT</text>
<text x="202.7" y="67.8">UPPER ARM PLATE</text>
<text x="258.2" y="67.8">1</text>
<text x="141.4" y="74.1">2</text>
<text x="150.3" y="74.1">ROV-212-PRT</text>
<text x="205.4" y="74.1">ADAPTER PLATE</text>
<text x="258.2" y="74.1">1</text>
<text x="34.2" y="80.9">9</text>
<text x="112.7" y="81.8">2</text>
<text x="141.4" y="80.4">3</text>
<text x="150.3" y="80.4">LAZY-SUSAN-4IN</text>
<text x="196.1" y="80.4">4&quot; LAZY SUSAN BEARING</text>
<text x="258.2" y="80.4">1</text>
<text x="88" y="89.1">8</text>
<text x="141.4" y="86.5">4</text>
<text x="150.3" y="86.5">GT2-80T-AL</text>
<text x="205.8" y="86.5">80T GT2 PULLEY</text>
<text x="258.2" y="86.5">1</text>
<text x="31.7" y="91.3">10</text>
<text x="112.7" y="92.1">3</text>
<text x="141.4" y="93">5</text>
<text x="150.3" y="93">GT2-16T</text>
<text x="205.8" y="93">16T GT2 PULLEY</text>
<text x="258.2" y="93">1</text>
<text x="75.8" y="100.7">10</text>
<text x="88" y="99.8">9</text>
<text x="141.4" y="99.1">6</text>
<text x="150.3" y="99.1">GT2-BELT</text>
<text x="204.4" y="99.1">GT2 TIMING BELT</text>
<text x="258.2" y="99.1">1</text>
<text x="141.4" y="107.1">7</text>
<text x="150.3" y="107.1">NEMA17-42</text>
<text x="201" y="104.8">NEMAM 17 STEPPER</text>
<text x="258.2" y="107.1">1</text>
<text x="214" y="109.4">MOTOR</text>
<text x="141.4" y="115.5">8</text>
<text x="150.3" y="115.5">STD-M5-35</text>
<text x="207.8" y="115.5">M5 x 35 SCHS</text>
<text x="258.2" y="115.5">8</text>
<text x="141.4" y="122">9</text>
<text x="150.3" y="122">STD-M5-WASH</text>
<text x="203.6" y="122">M5 FLAT WASHER</text>
<text x="256.9" y="122">16</text>
<text x="140.1" y="128.5">10</text>
<text x="150.3" y="128.5">STD-M5-NUT</text>
<text x="204.2" y="128.5">M5 NYLOCK NUT</text>
<text x="258.2" y="128.5">8</text>
</g>
<g font-size="3.9">
<text x="133" y="136.3">GENERAL NOTES</text>
<text x="133" y="141.2">1. THE MIDDLE PATTERN OF BOLTS, HAS THE BOLT START AT THE TOP OF</text>
<text x="133" y="146">THE ADAPTER LINK IN THE NEXT UP ASSEMBLY CONNECTING THE ARM</text>
<text x="133" y="150.9">AND TURNTABLE.</text>
</g>
<g font-size="3.4">
<text x="197.8" y="166">TITLE:</text>
<text x="198.7" y="188.1">SIZE</text>
<text x="207.5" y="188.1">DWG. NO.</text>
<text x="256.5" y="188.2">REV</text>
<text x="198.8" y="201.7">SCALE: 1:3</text>
<text x="217.7" y="201.8">WEIGHT:</text>
<text x="244.5" y="201.7">SHEET 1 OF 1</text>
</g>
<text font-size="3" x="14" y="213.5">SOLIDWORKS Educational Product. For Instructional Use Only.</text>
<text font-size="2.8" x="232.4" y="201.8">1.37 lb</text>
<text font-size="2.5" x="176.7" y="161.3">TBE</text>
<text font-size="2.4" x="119.8" y="156.2">UNLESS OTHERWISE SPECIFIED:</text>
<g font-size="2.2">
<text x="119.5" y="161.8">DIMENSIONS ARE IN INCHES</text>
<text x="154.8" y="161.4">DRAWN</text>
<text x="175.4" y="156.6">NAME</text>
<text x="187.9" y="156.7">DATE</text>
<text x="119.5" y="164.4">TOLERANCES:</text>
<text x="119.5" y="167.1">FRACTIONAL</text>
<text x="154.9" y="166.3">CHECKED</text>
<text x="119.5" y="169.7">ANGULAR: MACH</text>
<text x="119.5" y="172.4">TWO PLACE DECIMAL</text>
<text x="142.5" y="169.7">BEND</text>
<text x="154.8" y="170.9">ENG APPR.</text>
<text x="119.5" y="175">THREE PLACE DECIMAL</text>
<text x="154.9" y="175.7">MFG APPR.</text>
<text x="154.9" y="180.4">Q.A.</text>
<text x="154.9" y="184.6">COMMENTS:</text>
</g>
<g font-size="2.1">
<text x="185.3" y="160.7">02-11-2026</text>
<text x="75.5" y="195.7">NEXT ASSY</text>
<text x="100.9" y="195.7">USED ON</text>
<text x="86.9" y="201.5">APPLICATION</text>
<text x="123.1" y="201.6">DO NOT SCALE DRAWING</text>
</g>
<g font-size="2">
<text x="31.5" y="182.9">PROPRIETARY AND CONFIDENTIAL</text>
<text x="119.2" y="180.6">INTERPRET GEOMETRIC</text>
<text x="119.2" y="183.1">TOLERANCING PER:</text>
<text x="27.8" y="186.5">THE INFORMATION CONTAINED IN THIS</text>
<text x="27.8" y="189">DRAWING IS THE SOLE PROPERTY OF</text>
<text x="27.8" y="191.6">&lt;INSERT COMPANY NAME HERE&gt;. ANY</text>
<text x="119.1" y="186.7">MATERIAL</text>
<text x="27.8" y="194.1">REPRODUCTION IN PART OR AS A WHOLE</text>
<text x="27.8" y="196.6">WITHOUT THE WRITTEN PERMISSION OF</text>
<text x="119.1" y="193.5">FINISH</text>
<text x="27.8" y="199.1">&lt;INSERT COMPANY NAME HERE&gt; IS</text>
<text x="27.8" y="201.7">PROHIBITED.</text>
</g>
</svg>
